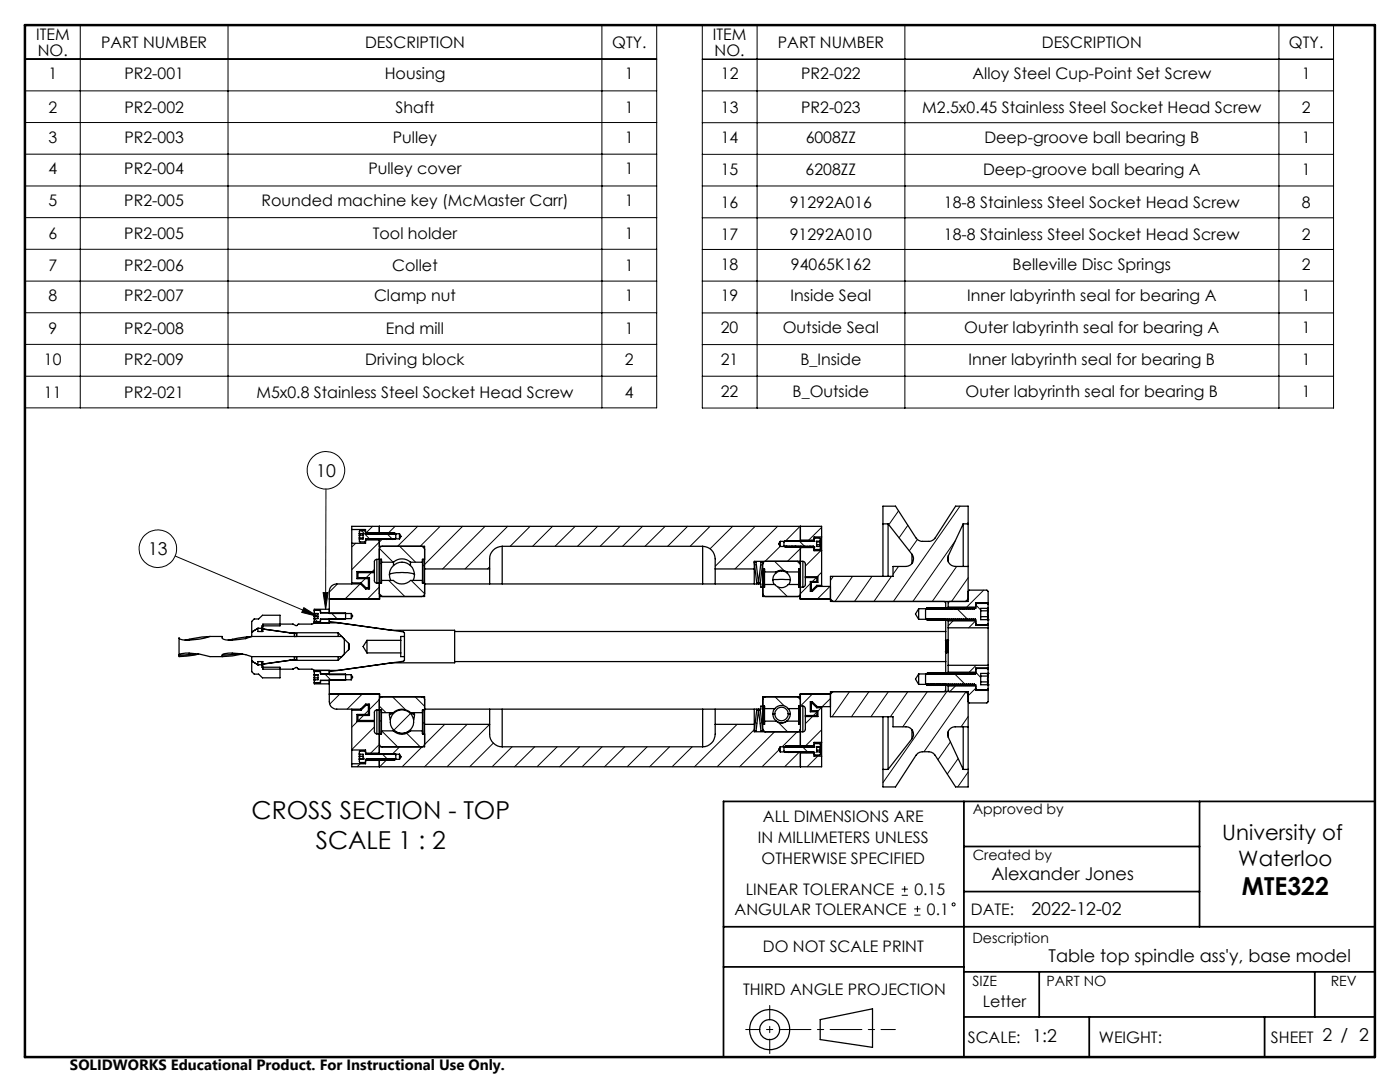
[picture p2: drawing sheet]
<svg xmlns="http://www.w3.org/2000/svg" width="279mm" height="216mm" viewBox="0 0 279 216" stroke-linecap="round" stroke-linejoin="round" font-family="sans-serif">
<g fill="none" stroke="#000" stroke-width=".2">
<path d="M5.1 5h126v76.4h-126zM5.1 11.8h126M5.1 18.1h126M16 5v76.4M45.5 5v76.4M120.1 5v76.4M140.2 5h125.9v76.4h-125.9zM140.2 18.1h125.9M140.2 11.8h125.9M151.1 5v76.4M180.6 5v76.4M255.2 5v76.4"/>
<path d="M5.1 24.4h126M5.1 30.8h126M5.1 37.1h126M140.2 30.8h125.9M140.2 37.1h125.9M140.2 24.5h125.9M5.1 43.4h126M5.1 49.7h126M5.1 56.1h126M140.2 56.1h125.9M140.2 43.5h125.9M140.2 49.8h125.9"/>
<path d="M5.1 62.4h126M5.1 68.7h126M5.1 75.1h126M140.2 75.1h125.9M140.2 62.4h125.9M140.2 68.8h125.9M65.1 97.6l-.1 24M35 110.9l28.5 12.1M64.5 118.3h1l-.5 3.3zM67.3 116.5l-1.6 1.6M71 108.4l-.8 .7M71.9 116.5l-3 3"/>
<path d="M72.1 105.9l1.7 1.6M72.9 115.5l-.9 .8M73.9 107.6h.1M74.1 114.3l-1 1M74.4 105l-1.3 1.3M74.7 113.6l-.4 .5M75.7 118.5l.6 .5M75.7 117.1l-2.4 2.4M75.7 109.5l2.8 2.7M76.1 112.2l-.3 .3M76.3 107.5l-6.1 6.2M77.2 106.4v.1"/>
<path d="M77.3 106.5l.9 1M77.6 115.8l3.2 3.2M78.4 107.6h.1M78.8 105l-1.4 1.5M79.8 109l3.1 3.2M82.1 115.8l2.6 2.7M83.4 105l-4.1 4M84.2 109l.5 .5M84.6 112.7l-.3 .3M87.8 105l-3.9 4M92.3 105l-7.6 7.6M96.8 105l-8.5 8.5"/>
<path d="M97.7 113.1l-.4 .4M101.3 105l-8.5 8.5M105.8 105l-4 4M110.3 105l-4 4M114.8 105l-4 4M119.3 105l-4 4M123.8 105l-4 4M128.2 105l-4 4M132.8 105l-4.1 4M137.2 105l-4 4M141.7 105l-4 4M146.2 105l-4.5 4.5"/>
<path d="M150.6 112.5l.4 .4M150.7 105l-8 8M152.2 112.5l-.4 .4M152.2 118.6l.4 .4M152.6 116.6l-.3 .3M154.6 112l1.8 1.8M155.2 117.1l1.9 1.9M155.2 105l-8.5 8.5M155.7 109l-3 3M159.1 112l.6 .6M159.2 116.6l.2 .2M159.6 108l.9 1"/>
<path d="M159.6 114.1l-.2 .2M159.7 105l-3 3M159.9 109.3l-2.7 2.7M160.6 109l.1 .1M161.7 116.5l-2 2M162 116.2h-.1M162.9 115.3l-.8 .7M163.4 107.4l.3 .3M163.8 109.9l-3.1 3.1M164 114.2l-.9 .9M164 105.2l-2.6 2.6M165.6 117l-2.5 2.5"/>
<path d="M166.3 115l-.6 .8M170.1 115l-3.4 5M174 115l-3.5 5M177.9 115l-3.5 5M179.3 102l-1.9 2.7M179.3 113l-1.1 1.6M181.2 104.8l-1.8 2.5M183.1 107.6l-1.6 2.3M190.7 107.9l-8.5 12.1M190.9 113l-4.8 7M191.6 101l-13.3 19M193.2 104.2l-.2 .3"/>
<path d="M193.2 115.3l-3.3 4.7M196.3 117.8l-3.4 3.3M60.6 121.2l2.9 1.8-3.3-.8zM62.8 123.4l.6 .6M63.6 133.8l-.2 .1M64.8 134.5l1.3 1.2M66.1 122.3l1.2 1.2M67.8 138.5l-2 2M72.3 138.5l-3 3M75.7 139.6l-2 2M78.3 139l2.6 2.6M82.8 139l1.9 1.9"/>
<path d="M154.7 139l1.8 1.8M159.1 139l.6 .6M162.1 138.5l-2.4 2.4M165.7 139.4l-1.6 1.6M169.5 138l-3.4 5M173.4 138l-3.5 5M177.3 138l-3.5 5M181.2 138l-3.5 5M185.1 138l-4.9 7M188.9 138l-12.7 18.2M190.2 123.9l-1 1M190.4 134.3l2.3 2.3"/>
<path d="M190.7 136.9l-1.2 1.1M190.9 121.4l2.4 2.3M192.8 138.1l-8.4 11.9M194.7 123.9l-1.4 1.4M194.7 137.3l-1.5 1.5M194.7 120.7l1 1M194.7 134.2l1 1M194.8 132.8l-1.4 1.3M197.2 136.6v.1M71.3 144l-1.1 1.1M71.7 150.4l.2 .1M71.9 152.4l-.6 .6"/>
<path d="M72.5 151.1l.5 .5M72.5 142.8l-1 1M73 151.6h.1M73.5 141.8l-.8 .8M74.7 145.1l-4.5 4.5M75.7 140.9l1.3 1.3M75.7 148.6l-1.7 1.7M76.1 143.7l-.3 .3M76.2 145.8l3.1 3.2M76.2 150.4l1.2 1.1M77.3 151.5l-1.5 1.5M79.8 149l-1.5 1.5"/>
<path d="M81.2 146.3l2.7 2.7M81.9 142.4l-3.3 3.3M84.2 149l-3.9 4M84.6 144.1l-.3 .4M88.8 144.5l-4.1 4.1M93.2 144.5l-8.5 8.5M97.7 144.5l-8.5 8.5M98.5 148.3l-4.8 4.7M102.2 149l-4 4M106.7 149l-4 4M111.2 149l-4 4M115.7 149l-4 4"/>
<path d="M120.2 149l-4 4M124.7 149l-4.1 4M129.2 149l-4 4M133.6 149l-4 4M138.1 149l-4 4M147.1 144.5l-8.5 8.5M150.5 145.6l-7.4 7.4M150.7 144.1l.4 .3M152 144.1l-.3 .3M152.2 145.6l.5 .4M152.6 143.5l-.3 .3M154.6 146l-7 7"/>
<path d="M155.3 144.1l1.9 1.9M155.5 149.6l-3.4 3.4M156.5 149.8l.2 .2M159.1 146l-3 3M159.6 150l-3 3M159.6 141l-.2 .3M160.1 148.9l1.1 1.1M162.1 143l-1.4 1.4M163 142.1l-.7 .7M163.2 150.9l-2.1 2.1M163.9 141.2l-.7 .7M164 145.6l-3.2 3.2"/>
<path d="M189.7 148l-2.5 3.6M191.2 151.4l-2.1 3M193.2 143l-1.4 2M193.2 154.1l-2.1 2.9M180 178.6h1.2M180 177.4h1.2M180.6 176.8v1.2M182.5 182.6h1.2M182.5 181.4h1.2M183.1 180.8v1.2"/>
<circle cx="65" cy="93.9" r="3.7"/>
<circle cx="31.5" cy="109.5" r="3.7"/>
<circle cx="190.3" cy="180.5" r=".29"/>
</g>
<g fill="none" stroke="#000" stroke-width=".25">
<path d="M70.2 116.3v.2M70.2 105.7v2.7M70.2 105.7h2.8v.8l.1-.1M70.2 105.7v-.7h93.8v2.1M70.2 116.3h1.8M70.2 108.4v7.9M71.4 115.3v.2M71.4 115.3h2.3v2.2h-.7l-1-1h-4.8a1.45 1.45 0 0 0-1.5 1.5v4.4h4.4M71.7 107.4l.1 .2M71.7 107.4v.2M71.7 106.4h.1M71.7 106.4v.4"/>
<path d="M71.7 106.8v.6M71.7 107.4h.8M71.7 107.6l.1 .5 1.2-.1M71.7 106.4l.8 .1v1.1h-.7M71.7 106.8h.8M71.8 107.6h-.1M72 116.3v.3M72 116.3l1.1 1M73 106.3h2.7M73 107.7h2.7M73 106l-1.2-.1-.1 .5M73 107.6v.8h-2.8"/>
<path d="M73.1 117.3v.2M73.1 117.3h.4M73.1 107.5l-.1 .1M73.1 107.5l.1 .1M73.1 106.4l.1 .1 .1-.1M73.1 106.4h.1M73.3 107.5l-.1 .1M73.3 107.5l.1 .1M73.3 106.4l.1 .1M73.3 106.4h.1M73.4 107.6h.1M73.4 106.5h.1"/>
<path d="M73.5 117.3v.2M73.6 107.5l-.2 .1M73.6 107.5l.1 .1M73.6 106.4l-.2 .1M73.6 106.4l.1 .1 .1-.1M73.6 106.4h.1M73.8 107.5l-.1 .1M73.8 107.5l.1 .1M73.8 106.4l.1 .1M73.8 106.4h.1M73.9 106.5h.1M73.9 107.6h.1"/>
<path d="M74 107.5l-.1 .1M74 107.5l.1 .1M74 107.5h.1M74 106.4l-.1 .1M74 106.4h.1M74 106.4l.1 .1M74.1 106.5h.1M74.1 107.6h.1M74.2 107.5v.1M74.2 106.4v.1M74.2 106.4h.1M74.2 107.5h.1"/>
<path d="M74.3 107.5l.1 .1M74.3 106.4v.1l.1-.1M74.4 107.5v.1M74.4 107.5l.2 .1M74.4 106.4l.1 .1 .2-.1M74.4 106.4h.1M74.7 107.5l-.1 .1M74.7 107.5l.1 .1M74.7 107.5h.1M74.7 106.4h.1M74.7 106.4l.1 .1 .1-.1M74.7 106.4h-.1"/>
<path d="M74.7 114.1v.2M74.7 114.3v1.7l.2 .3 .3 .1M74.7 114.1h-3.5v1.4h2.3v1.8M74.7 114.3h-3.3v1M74.9 107.5l-.1 .1M74.9 107.5l.1 .1M74.9 106.4l.1 .1 .1-.1M74.9 106.4h.1M75.1 107.5l-.1 .1M75.1 107.5l.1 .1M75.1 106.4l.1 .1M75.1 106.4h.1"/>
<path d="M75.2 111.6l-.3 .1-.2 .3v2.1M75.2 111.6v4.8M75.2 111.6h.9v4.8h-.9M75.2 107.6h.1M75.2 106.5h.1M75.4 107.5l-.2 .1M75.4 107.5l.1 .1M75.4 106.4l-.2 .1M75.4 106.4l.1 .1 .1-.1M75.4 106.4h.1M75.6 107.5l-.1 .1M75.6 106.4h.1"/>
<path d="M75.6 107.5h.1M75.6 107.5l.1 .1M75.6 106.4l.1 .1M75.7 107.6h.1M75.7 111.6v4.8M75.7 118.5l.3 .4 .3 .1M75.7 106.5h.1M75.7 105v1.5M75.7 116.4v3.1M75.7 109h9v4.5M75.8 107.5l.1 .1M75.8 107.5h.1"/>
<path d="M75.8 107.5l-.1 .1M75.8 106.4l-.1 .1M75.8 106.4h.1M75.8 106.4l.1 .1 .1-.1M75.8 111.6v4.8M75.9 107.6h.1M76 107.5v.1M76 106.4h.1M76 107.5h.1M76.1 107.5v.1l.1-.1M76.1 106.4v.1M76.1 115.8h2.4a2.47 2.47 0 0 0 3.5 0h2.3"/>
<path d="M76.1 112.2h2.4M76.2 107.5l.1 .1 .2-.1M76.2 106.4v.1M76.2 106.4l.1 .1M76.2 106.4h.1M76.2 107.5h.1M76.3 109l-.3 .1-.3 .5M76.5 107.5l.1 .1 .1-.1M76.5 107.5h.1M76.5 106.4l-.1 .1M76.5 106.4h.1M76.5 106.4l.1 .1"/>
<path d="M76.5 107.5h-.1M76.7 107.5l.1 .1 .1-.1M76.7 106.4l-.1 .1M76.7 106.4l.1 .1M76.7 106.4h.1M76.7 107.5h.1M76.9 107.5l.1 .1M76.9 106.4l-.1 .1M76.9 106.4l.1 .1M76.9 106.4h.1M76.9 107.5h.1M77 107.6h.1"/>
<path d="M77 106.5h.1M77.2 107.5l.1 .1 .1-.1M77.2 107.5l-.2 .1M77.2 106.4l-.2 .1M77.2 106.4l.1 .1M77.2 106.4h.1M77.2 107.5h-.1M77.4 106.4l-.1 .1M77.4 106.4h.1M77.4 107.5h.1M77.4 107.5l.1 .1M77.4 106.4l.1 .1 .1-.1"/>
<path d="M77.5 107.6h.1M77.6 106.4h.1M77.6 107.5l.1 .1M77.6 107.5h.1M77.6 107.5l-.1 .1M77.6 106.4l.1 .1 .1-.1M77.7 114.7l.3 1.1M77.7 114.7a2.5 2.5 0 0 1 2.5-2.5 2.5 2.5 0 0 1 2.5 2.5M77.7 114.7a4.9 4.9 0 0 1 3.1-.4l1.4 .1 .5 .3M77.7 107.6h.1M77.8 107.5l.1 .1 .1-.1M77.8 107.5v.1"/>
<path d="M77.8 106.4l.1 .1M77.8 106.4h.1M77.8 107.5h.1M78 107.5l.2 .1M78 106.4v.1M78 106.4l.2 .1M78 106.4h.1M78 107.5h.1M78.2 107.6h.1M78.2 106.5h.1M78.3 107.5l.1 .1 .1-.1M78.3 107.5l-.1 .1"/>
<path d="M78.3 106.4l-.1 .1M78.3 106.4l.1 .1M78.3 106.4h.1M78.3 107.5h-.1M78.5 107.5l.1 .1 .1-.1M78.5 106.4l-.1 .1M78.5 106.4l.1 .1M78.5 106.4h.1M78.5 107.5h.1M78.5 112.2v.7M78.5 112.2a2.47 2.47 0 0 1 3.4 0M78.7 106.4l.1 .1"/>
<path d="M78.7 106.4l-.1 .1M78.7 106.4h.1M78.7 107.5h.1M78.8 106.5h.1M78.9 106.5l.1 .9-.2 .2-.1-.1M79.7 106.5v1M79.7 107.5h-4v4.1M79.7 106.5h-4M79.7 106.5l.3 .5-.3 .5M81.9 112.2v.7M81.9 112.2h2.4M82.7 114.7l-.3 1.1"/>
<path d="M84.2 109l.4 .2 .1 .4M84.6 111.6v4.8M84.7 118.5l-.1 .4-.4 .1M84.7 113.5v2.9M84.7 116.4v2.6h-8.9v.5h-10.1M84.7 111.6h-.4v4.8h.4M84.7 113.5h13M97.7 113.5v3M100.2 109a2.53 2.53 0 0 0-2.5 2.5v2M100.2 109v7.5M100.2 109h40M140.2 109a2.53 2.53 0 0 1 2.5 2.5v2"/>
<path d="M140.2 109v7.5M142.7 113.5v3M142.7 113.5h7.8M150.5 113.5v3M151 116.4v.1M151.4 116.3v.2M151.4 116.3l.3 .1M151.4 116.3l-.5-4.2-.4 .1 .5 4.2M151.4 116.3l-.4 .1M151.7 116.4v.1M152.2 112.2v.3M152.2 113.5v5.5h7.5v.5h6l.5 .5"/>
<path d="M152.2 118.5l.2 .4 .3 .1M152.2 113.5h.4v3.7h-.8v-.7h-67.1M152.2 112.2l-.3-.1-.5 4.2M152.2 112.2l-.5 4.2M152.2 112.5v1M152.3 113.5v3.7M152.6 116.6h2a1.73 1.73 0 0 0 2.7 0h2.1M152.6 114.1h2.3M152.7 112l-.3 .1-.2 .4M154.2 115.7l.3 .9M154.2 115.7a1.75 1.75 0 0 1 1.8-1.8 1.75 1.75 0 0 1 1.7 1.8M154.2 115.7h3.5"/>
<path d="M154.9 114.1v.2M154.9 114.1a1.82 1.82 0 0 1 2.2 0M155.7 109h4v3.5M155.7 108v1M155.7 108l-.3 .5 .3 .5M156.7 109l.1 .1M156.7 109h.1M156.7 107.9l-.2 .3v.7l.1 .2 .1-.1M156.7 107.9h.1M156.7 107.9l.1 .1M156.8 109.1h.1M156.9 108h.1"/>
<path d="M157 107.9l-.1 .1M157 109l-.1 .1M157 107.9h.1M157 109h.1M157 107.9l.1 .1M157 109l.1 .1 .1-.1 .1 .1M157.1 114.1v.2M157.1 114.1h2.3M157.1 108h.1M157.2 107.9l-.1 .1M157.2 107.9l.1 .1M157.2 107.9h.1"/>
<path d="M157.3 108h.1M157.3 109.1h.1M157.4 107.9l-.1 .1M157.4 107.9l.1 .1M157.4 107.9h.1M157.6 108h.1M157.6 107.9v.1M157.6 107.9l.1 .1M157.6 107.9h.1M157.7 115.7l-.3 .9M157.9 107.9l-.1 .1M157.9 107.9h.1"/>
<path d="M157.9 107.9l.1 .1M157.9 109l.1 .1 .1-.1 .1 .1M157.9 109h.1M157.9 109l-.1 .1-.1-.1-.4 .1M157.9 107.9h-.1M158.1 107.9l-.1 .1M158.1 107.9l.1 .1M158.1 107.9h.1M158.2 109.1h.1M158.2 108h.1M158.3 107.9l-.1 .1M158.3 109l-.1 .1"/>
<path d="M158.3 107.9h.1M158.3 109h.1M158.3 107.9l.1 .1 .1-.1M158.3 109l.1 .1M158.4 109.1h.1M158.5 107.9h.1M158.5 107.9l.1 .1M158.5 109l.1 .1M158.5 109h.1M158.5 109l-.1 .1M158.6 109.1h.1M158.7 108h.1"/>
<path d="M158.7 109.1l.1-.1 .3 .1M158.8 107.9l-.1 .1M158.8 107.9l.1 .1M158.8 107.9h.1M158.9 108h.1M159 107.9l-.1 .1M159 107.9l.1 .1M159 107.9h.1M159.1 108h.1M159.1 109.1h.1M159.2 107.9l-.1 .1M159.2 107.9l.1 .1"/>
<path d="M159.2 112l.4 .1 .1 .4M159.2 107.9h.1M159.3 108h.1M159.4 107.9l-.1 .1M159.4 107.9l.1 .1M159.4 107.9h.1M159.6 113.5v3.7M159.7 107.9l-.1 .1M159.7 107.9h.1M159.7 107.9l.1 .1M159.7 109l.1 .1M159.7 109h.1"/>
<path d="M159.7 109l-.1 .1-.4-.1-.1 .1M159.7 107.9h-.1M159.7 113.5v6M159.7 118.5l-.1 .4-.4 .1M159.7 105v3M159.7 112.5v1M159.7 109.3h2.8M159.7 107.8h2.8M159.7 113.5h-.3v3.7h.8M159.8 109.1l.1-.1 .1 .1M159.8 109.1h.1M159.9 107.9l-.1 .1"/>
<path d="M159.9 107.9l-.1 .1h-4.1M159.9 107.9l.1 .1M159.9 107.9h.1M160 108h.1M160 109.1h.1M160.1 107.9l-.1 .1M160.1 109l-.1 .1M160.1 107.9h.1M160.1 109h.1M160.1 107.9l.1 .1M160.1 109l.1 .1M160.2 112l.4 .1 .1 .3v2.7"/>
<path d="M160.2 112v5.2M160.2 112h-9.7v1.5M160.3 109.1h-.1M160.3 107.9l-.1 .1M160.3 107.9h.1M160.3 107.9l.1 .1M160.3 109l.1 .1M160.3 109h.1M160.3 109l-.1 .1M160.4 108h.1M160.4 109.1h.1M160.5 109.1v-.1l.2 .1"/>
<path d="M160.5 109.1h.1M160.5 107.9v.1M160.5 107.9l.2 .1M160.5 107.9h.1M160.7 109.1l.1-.1 .1 .1M160.7 109.1h.1M160.7 115.1v.2M160.7 115.3v1.4l-.2 .4-.3 .1M160.7 115.1h2.5v1.1h-1.3v1.6M160.7 115.3h2.3v.7M160.8 107.9l-.1 .1M160.8 107.9l.1 .1"/>
<path d="M160.8 107.9h.1M160.9 108h.1M160.9 109.1l.1-.1 .1 .1M160.9 109.1h.1M161 107.9l-.1 .1M161 107.9l.1 .1M161 107.9h.1M161.1 109.1l.1-.1 .2 .1M161.1 109.1h.1M161.2 107.9l-.1 .1M161.2 107.9l.2 .1M161.2 107.9h.1"/>
<path d="M161.4 109.1h.1M161.4 107.9v.1M161.5 107.9l-.1 .1M161.5 107.9h.1M161.5 107.9l.1 .1M161.5 109l.1 .1M161.5 109h.1M161.5 109l-.1 .1M161.5 107.9h-.1M161.6 109.1h.1M161.7 107.9l-.1 .1M161.7 109l-.1 .1"/>
<path d="M161.7 107.9h.1M161.7 109h.1M161.7 107.9l.1 .1M161.7 109l.1 .1M161.8 108h.1M161.8 109.1h.1M161.9 107.9l-.1 .1M161.9 109l-.1 .1M161.9 107.9h.1M161.9 109h.1M161.9 117.8v.2M161.9 107.9l.1 .1"/>
<path d="M161.9 109l.1 .1M161.9 117.8h.1M162 117.8v.2M162 108h.1M162 109.1h.1M162.1 109.1h-.1M162.1 107.9l-.1 .1M162.1 107.9h.1M162.1 107.9l.2 .1M162.1 109l.2 .1M162.1 109h.1M162.1 109l-.1 .1"/>
<path d="M162.3 109.1v-.1l.2 .1M162.3 109.1h.1M162.3 107.9v.1M162.3 107.9l.2 .1M162.3 107.9h.1M162.5 108h.1M162.5 109.1h.1M162.5 109.1v.8h1.5M162.5 107.5l1.1-.1 .1 .5M163 108.1h.7M163 108.7h.7M163 116.8v.3"/>
<path d="M163 116v.2M163 116.8l-1 1M163 116.8h1M163 116h-1.3v2h.4l1-1h2.6M163.7 108v.1M163.7 108h-.7v1l.7 .1M163.7 107.9v.2M163.7 109.1h.1M163.7 108.7v.4M163.7 108.1v.6M163.7 109.1l-.1 .5-1.1-.1M163.7 107.9v.1"/>
<path d="M164 116.8v.2M164 107.1v2.8M164 107.1h-1.5v.9M164 109.9v6.9M176.2 104.5v-3.5h2.5l4.1 6.4a1.57 1.57 0 0 0 1.3 .6h1.2a1.57 1.57 0 0 0 1.3-.6l4.1-6.4h2.5v3.5M176.2 104.5v10.5M176.2 104.5h1M177.2 104.5v10.5M177.2 104.5l4.8 6.1M182 110.6a1.5 1.5 0 0 1 .2 1.6 1.5 1.5 0 0 1-1.4 .8h-2.6v2h-12.5v5h27.5v-7M182 110.6v1.8M189.3 110.9a1.53 1.53 0 0 0 1.3 2.1h2.6"/>
<path d="M189.3 110.9v1.2M192.2 104.5v8.5M192.2 104.5l-2.9 6.4M192.2 104.5h1M193.2 104.5v8.5M193.2 118l.3-.2h3.5l.2 .2v2.3M193.2 119.5l-.5 .5M35.7 130.7l.1-.1a7.3 7.3 0 0 1 4.1-.1l2 .5h2.4M39 130.4l-3.3 .3M39.7 130.5l-.8 .2-3.2 .3v-.3M41.9 127l-1.6 .1-3.4 .6M41.9 127h2.4v.4l.5 .2a6.7 6.7 0 0 0 2.9 0l1.3-.2"/>
<path d="M41.9 127a10.4 10.4 0 0 1-6 .5l-.2-.2v3.4M44.3 130.7l.1-.1a2.44 2.44 0 0 1 2-.3l2.6 .3 1.2 .4M44.3 130.7v.3M46.4 127.6l-.9 .1M47.6 130.4l-3.3 .3M48.4 130.5l-2 .4-2.1 .1M49.4 127.1l-3 .5M49.4 127.1l-.4 .3M50.2 127l-.8 .1M50.2 126.1h.1M50.2 131.9h.1M50.2 131.9l1.3 .7"/>
<path d="M50.2 131v3l.5 .5h.9l.8 .8h3.5v-2.2h-3.6v-.5M50.2 127h18l.5 .5v3l-.5 .5h-18M50.2 127l-1.2 .4M51.5 125.4h.1M51.5 132.6h.1M51.5 125.4l-1.3 .7M51.5 125.4v.6h1v-1.5h6l.7 .3 .3-.3h2.7l.5-.2h4.8l13 1.8 .2 .2v.7M51.5 132.6v-.6h1v1.5h6l.7-.3 .4 .3h2.7l.4 .3h4.8M51.5 132.6h.7M51.5 125.4h.7M52.2 125.4v.6M52.2 132v.6"/>
<path d="M52.2 125.4h.1M52.3 125.4v.6M52.3 132v.6M52.3 125.4v-.5h3.6v-2.1h-3.5l-.8 .7h-.9l-.5 .5v3M52.3 132.6h-.1M52.5 125.5l6.2 .9M52.5 132.5h.1M52.5 125.5h.1M52.5 125.5l5.3 .8M57.8 131.8h.1M57.8 126.3h.1M57.8 131.8l-5.3 .7"/>
<path d="M57.8 131.8h9.7M57.8 126.3h9.7M58.7 131h.1M58.7 131.6l-6.2 .9M58.7 126.4v.6M58.7 131v.6M58.7 126.4l.5 .1v.5M59.2 131v.6h-.5M62.7 122.3v.2M62.7 123.5h.1M62.7 123v.5M62.7 122.5v.5"/>
<path d="M62.7 134.5v.2M62.7 135.7h.1M62.7 135.3v.4M62.7 134.7v.6M62.7 133.9v.2M62.7 136.1v.2M62.7 121.8v.1M62.7 123.9v.2M62.7 122.3l.1 .1M62.7 121.9v.4M62.7 123.5v.4M62.7 124.1v.2"/>
<path d="M62.7 133.8v.1M62.7 134.1v.4M62.7 135.7v.4M62.7 136.3v.2h3M62.7 121.8h1.3v.5h5l-.1 1.2h-4.9v.6h-1.3M62.7 133.9h1.3v.6h5l-.1 1.2h-4.9v.6h-1.3M62.7 123.9l.1 .1 1.2-.1M62.7 122.5h.8M62.7 123h.8M62.7 134.5l.1 .1M62.7 136.1l.1 .1M62.7 134.7h.8"/>
<path d="M62.7 135.3h.8M62.8 122.4l-.1 .1M62.8 134.6l-.1 .1M62.8 122.4h.7v1l-.8 .1M62.8 134.6h.7v1l-.8 .1M62.8 121.8l-.1 .1M62.8 134l-.1 .1M63.9 121.8l.1 .1M63.9 134l.1 .1M64 136.1l-.1 .1M64 135.8h1.7M64 123.6h1.7"/>
<path d="M64 122.2h1.7M65.7 138.5h10.1v.5h8.9v2.7M65.7 133.8v.8h4.4M65.7 121.6h-3v.2M65.7 124l12.5 1.8h12.5v.2M67.5 131v.8M67.5 126.3v.7M67.5 126.3l2.1 2.1M69.6 128.4l.1 .2v.9l-.1 .1M69.6 128.4v1.2M69.6 129.6l-2.1 2.2M70.1 135.6h-4.4v4.4a1.45 1.45 0 0 0 1.5 1.5h4.8l1-1h.7v2.3h-2.3"/>
<path d="M70.1 134.6v1M70.1 122.4v1M70.1 123.4h-4.4v.9M70.1 134.6l.3 .5-.3 .5M70.1 122.4l.3 .5-.3 .5M73.2 127.8v2.5M73.2 130.3h6.8M73.2 127.8h6.8M73.2 127.8l-.7 1.2 .7 1.3M75.7 138.5v3.2M76.3 139a.54 .54 0 0 0-.6 .6M80 127.8v2.5"/>
<path d="M80 130.3v.7h.7M80.7 131v.8l-.2 .1-14.8 2.1M80.7 127v4M80.7 127h-.7v.8M84.2 139a.54 .54 0 0 1 .5 .6M90.7 126v6M90.7 132h98M90.7 126h98M90.7 132v.3h-12.5M152.7 139l-.3 .2-.2 .3M159.2 139l.3 .1 .2 .4M159.7 138.5v6"/>
<path d="M166.2 138l-.5 .5h-6v.5h-7.5v5.5M183.3 134.5v2.1M183.3 121.5v2.1M183.3 123.6h5.4v2.4M183.3 136.6h5.4v1.2l-.2 .2M183.3 134.5l-.6 1 .6 1.1M183.3 121.5l-.6 1 .6 1.1M184.8 136.5l.2 .3 .2-.3 .2 .3M184.8 136.5h.1M184.8 121.5h.1M184.8 121.5l-.1 1.9 .2 .2M184.9 121.5h-.1"/>
<path d="M184.9 123.6h.1M185 121.3l-.2 .2M185 121.3l.2 .2M185 121.3l-.1 .1M185 134.5l-.1-.1-.2 .3 .1 1.8M185.1 134.5h-.1M185.2 134.3l-.2 .2M185.2 134.3l.2 .2M185.2 134.3h.1M185.3 121.5h-.1M185.4 123.5l-.2 .3-.2-.3-.1 .1M185.4 121.2l-.2 .3"/>
<path d="M185.4 136.8h.1M185.4 134.5h.1M185.4 123.5h.1M185.4 121.2h.1M185.4 121.2v.1M185.4 121.2l.2 .3M185.4 123.5l.2 .3 .2-.3 .2 .3M185.5 134.5h-.1M185.6 134.3l-.2 .2M185.6 134.3l.2 .2M185.6 134.3h.1M185.7 121.5h-.1"/>
<path d="M185.8 121.2l-.2 .3M185.8 121.2l.2 .3M185.8 121.2v.1M185.9 134.5h-.1M186 134.3l-.2 .2M186 136.5l-.2 .3-.2-.3-.2 .3M186 134.3h.1M186 136.5h.1M186 121.5h.1M186 123.8h.1M186 134.3l.2 .2M186 136.5l.2 .3 .2-.3 .2 .3"/>
<path d="M186.1 121.5h-.1M186.2 121.2l-.2 .3M186.2 121.2l.2 .3M186.2 121.2v.1M186.3 134.5h-.1M186.4 134.3l-.2 .2M186.4 134.3l.2 .2M186.4 134.3h.1M186.5 121.5h-.1M186.6 121.2l-.2 .3M186.6 123.5l-.2 .3-.2-.3-.2 .3M186.6 136.8h.1"/>
<path d="M186.6 134.5h.1M186.6 123.5h.1M186.6 121.2h.1M186.6 121.2v.1M186.6 121.2l.2 .3M186.6 123.5l.2 .3 .2-.3 .2 .3M186.7 134.5h-.1M186.8 134.3l-.2 .2M186.8 134.3l.2 .2M186.8 134.3h.1M186.9 121.5h-.1M187 121.2l-.2 .3"/>
<path d="M187 121.2l.2 .3M187 121.2v.1M187.1 134.5h-.1M187.2 134.3l-.2 .2M187.2 136.5l-.2 .3-.2-.3-.2 .3M187.2 134.3h.1M187.2 136.5h.1M187.2 121.5h.1M187.2 123.8h.1M187.2 134.3l.2 .2M187.2 136.5l.2 .3 .2-.3 .2 .3M187.3 121.5h-.1"/>
<path d="M187.4 121.2l-.2 .3M187.4 121.2l.2 .3M187.4 121.2v.1M187.5 134.5h-.1M187.6 134.3l-.2 .2M187.6 134.3l.2 .2M187.6 134.3h.1M187.7 121.5h-.1M187.8 121.2l-.2 .3M187.8 123.5l-.2 .3-.2-.3-.2 .3M187.8 136.8h.1M187.8 134.5h.1"/>
<path d="M187.8 123.5h.1M187.8 121.2h.1M187.8 121.2v.1M187.8 121.2l.2 .3M187.8 123.5l.2 .3 .2-.3 .2 .3M187.9 134.5h-.1M188 134.3l-.2 .2M188 134.3l.2 .2M188 134.3h.1M188.1 121.5h-.1M188.2 121.2l-.2 .3M188.2 121.2l.2 .3"/>
<path d="M188.2 121.2v.1M188.3 134.5h-.1M188.4 134.3l-.2 .2M188.4 136.5l-.2 .3-.2-.3-.2 .3M188.4 134.3h.1M188.4 136.5h.1M188.4 121.5h.1M188.4 123.8h.1M188.4 134.3l.2 .2M188.4 136.5l.2 .3 .2-.3 .2 .3M188.4 123.8l.2-.3 .2 .3M188.5 121.5h-.1"/>
<path d="M188.5 120l.2 .3v1.2h-5.4M188.6 121.2l-.2 .3M188.6 121.2l.2 .3M188.6 121.2v.1M188.7 127.8h.1M188.7 134.5h-.1M188.7 130l.2 .2M188.7 130v.1M188.7 127.8l.2 .2M188.7 130h.1M188.7 126v6M188.7 128l.2 2.3"/>
<path d="M188.7 127.8l.2 2.4M188.7 132v2.5h-5.4M188.8 134.3l-.2 .2M188.8 134.3l.2 .2M188.8 134.3h.1M188.8 134.3l-.1 .1M188.8 123.7v.1M188.9 128.1l.2 1.9M188.9 128h.1M188.9 128.1l.2 1.7 .2 .4M189 121.2l-.2 .3M189 123.5l-.2 .3"/>
<path d="M189 136.8h.1M189 134.5h.1M189 123.5h.1M189 121.2h.1M189 121.2l.2 .3M189 123.5l.2 .3M189.1 136.7l-.1 .1M189.1 130l-.2 .2M189.1 127.8l-.2 .2M189.1 127.8l.1 1.9M189.1 127.8h.1M189.1 130h.1"/>
<path d="M189.1 127.8l.1 .1M189.2 134.3l-.2 .2M189.2 134.3h.1M189.2 134.3l.2 .2M189.2 136.5l.2 .3M189.2 136.5l-.2 .3M189.2 123.8l.2-.3 .2 .3M189.2 125.3v7.5M189.2 134.1v.2M189.2 136.5v.4M189.2 121.1v.4M189.2 123.8v.1"/>
<path d="M189.2 136.9v.9l.3 .2M189.2 125.3h8M189.2 132.8h8M189.2 136.9h5.5M189.2 123.9v1.4M189.2 132.8v1.3M189.2 134.1h5.5M189.2 121.1h5.5M189.2 123.9h5.5M189.3 123.7l-.1 .1M189.4 121.2l-.2 .3M189.4 121.2l.2 .3"/>
<path d="M189.4 136.8l.2-.3 .2 .3M189.4 136.7v.1M189.5 120l-.3 .3v.8M189.6 134.3l-.2 .2M189.6 134.3l.2 .2M189.6 134.3h.1M189.6 123.8l.2-.3 .2 .3M189.7 123.7l-.1 .1M189.8 121.2l-.2 .3M189.8 121.2l.2 .3M189.8 136.8l.2-.3 .2 .3M189.9 136.7l-.1 .1"/>
<path d="M190 134.3l-.2 .2M190 134.3l.2 .2M190 134.3h.1M190 123.8l.2-.3 .2 .3M190 123.7v.1M190.2 121.2l-.2 .3M190.2 121.2l.2 .3M190.2 136.8l.2-.3 .2 .3M190.3 136.7l-.1 .1M190.4 134.3l-.2 .2M190.4 134.3l.2 .2M190.4 134.3h.1"/>
<path d="M190.4 123.8l.2-.3 .2 .3M190.5 123.7l-.1 .1M190.6 121.2l-.2 .3M190.6 121.2l.2 .3M190.6 136.8l.2-.3 .2 .3M190.6 136.7v.1M190.8 134.3l-.2 .2M190.8 134.3l.2 .2M190.8 134.3h.1M190.8 123.8l.2-.3 .2 .3M190.9 123.7l-.1 .1M191 121.2l-.2 .3"/>
<path d="M191 121.2l.2 .3M191 136.8l.2-.3 .2 .3M191.1 136.7l-.1 .1M191.2 134.3l-.2 .2M191.2 134.3l.2 .2M191.2 134.3h.1M191.2 123.8l.2-.3 .2 .3M191.2 123.7v.1M191.4 121.2l-.2 .3M191.4 121.2l.2 .3M191.4 136.8l.2-.3 .2 .3M191.5 136.7l-.1 .1"/>
<path d="M191.6 134.3l-.2 .2M191.6 134.3l.2 .2M191.6 134.3h.1M191.6 123.8l.2-.3 .3 .3M191.7 123.7l-.1 .1M191.8 121.2l-.2 .3M191.8 121.2l.3 .3M191.8 136.8l.2-.3 .2 .3M191.8 136.7v.1M192 134.3l-.2 .2M192 134.3l.2 .2M192 134.3h.1"/>
<path d="M192.1 123.8l.1-.3 .2 .3M192.1 123.7v.1M192.2 121.2l-.2 .3M192.2 121.2l-.1 .3M192.2 121.2l.2 .3M192.2 136.8l.2-.3 .3 .3M192.3 136.7l-.1 .1M192.4 134.3l-.2 .2M192.4 134.3l.3 .2M192.4 134.3h.1M192.4 123.8l.2-.3 .2 .3M192.4 123.7v.1"/>
<path d="M192.6 121.2l-.2 .3M192.6 121.2l.2 .3M192.7 136.8l.1-.3 .2 .3M192.7 136.7v.1M192.7 138l.5 .5M192.8 134.3l-.2 .2M192.8 134.3l-.1 .2M192.8 134.3l.2 .2M192.8 134.3h.1M192.8 123.8l.2-.3 .3 .3M192.9 123.7l-.1 .1M193 121.2l-.2 .3"/>
<path d="M193 121.2l.3 .3M193 136.8l.2-.3 .2 .3M193 136.7v.1M193.2 134.3l-.2 .2M193.2 134.3l.2 .2M193.2 134.3h.1M193.3 123.8l.1-.3 .2 .3M193.3 123.7v.1M193.4 121.2l-.2 .3M193.4 121.2l-.1 .3M193.4 121.2l.2 .3M193.4 136.8l.2-.3 .3 .3"/>
<path d="M193.5 136.7l-.1 .1M193.6 134.3l-.2 .2M193.6 134.3l.3 .2M193.6 134.3h.1M193.6 123.8l.2-.3 .2 .3M193.6 123.7v.1M193.8 121.2l-.2 .3M193.8 121.2l.2 .3M193.9 136.8l.1-.3 .2 .3M193.9 136.7v.1M194 134.3l-.2 .2M194 134.3l-.1 .2"/>
<path d="M194 134.3l.2 .2M194 134.3h.1M194 123.8l.2-.3 .3 .3M194.1 123.7l-.1 .1M194.2 121.2l-.2 .3M194.2 121.2l.3 .3M194.2 136.8l.2-.3 .2 .3M194.2 136.7v.1M194.4 134.3l.2 .2 .1-.1M194.4 134.3l-.2 .2M194.4 134.3h.1M194.5 123.8l.1-.3 .1 1.3h2.5"/>
<path d="M194.5 123.7v.1M194.6 121.2l-.2 .3M194.6 121.2l-.1 .3M194.6 136.8l.1-.2v1.2h2.5M194.7 136.7l-.1 .1M194.7 134.4h.1M194.7 133.6l.2-.2h2.1l.2 .2M194.7 137.4l.2 .3h2.1l.2-.3M194.7 120.6l.2-.2h2.1l.2 .2M194.7 124.4l.2 .2h2.1l.2-.2M195.7 123h1.5M195.7 134.9h1.5"/>
<path d="M195.7 136.1h1.5M195.7 121.9h1.5M197.2 134.4h.1M197.2 134.4l-.1 .3 .1 .2M197.2 134.4v.5M197.2 136.7h.1M197.2 136.1l-.1 .3 .1 .3M197.2 136.1v.6M197.2 134.9l-.1 .6 .1 .6M197.2 134.9v1.2M197.2 120.3h-2.5v1.1l-.1-.2M197.2 121.4l-.1 .3 .1 .2"/>
<path d="M197.2 121.4v.5M197.2 123.7h.1M197.2 123l-.1 .4 .1 .3M197.2 123v.7M197.2 121.9l-.1 .7 .1 .4M197.2 121.9v1.1M197.2 125.3v7.5M197.2 137.4v.4M197.2 133.3v.3M197.2 124.4v.4M197.2 120.3v.3M197.2 137.8v2.2l-.2 .3h-3.5l-.3-.3"/>
<path d="M197.2 133.3h-2.5v1.1M197.2 120.6v.8M197.2 121.4h-1.5v2.2h1.5v.8M197.2 124.8v.5M197.2 132.8v.5M197.2 133.6v.8M197.2 134.4h-1.5v2.2h1.5v.8M70.2 141.5v.2M70.2 149.6v2.8M70.2 149.6h2.8v.9l.1-.1M70.2 141.7h1.8M70.2 141.7v7.9"/>
<path d="M71.4 142.6v.2M71.4 142.8v1h3.3M71.7 150.5h.1M71.7 150.4v.1M71.7 151.4l.1 .1M71.7 151.4v.2M71.7 150.5v.4M71.7 150.9v.5M71.7 151.6l.1 .6h1l.2-.2M71.7 150.4l.1 .1M71.7 151.4h.8M71.7 150.9h.8"/>
<path d="M71.8 150.5h.7v1h-.7M71.8 151.5l-.1 .1M72 141.4v.3M73 151.7h2.7M73 150.3h2.7M73 150l-1.2-.1-.1 .5M73 151.6h.1M73 151.6v.8h-2.8M73.1 140.5v.2M73.1 140.7l-1.1 1M73.1 140.7h.4M73.1 151.5l-.1 .1"/>
<path d="M73.1 151.5l.1 .1M73.1 150.4l.1 .1 .1-.1M73.1 150.4h.1M73.2 151.6h.1M73.3 151.5l-.1 .1M73.3 151.5l.2 .1M73.3 151.5h.1M73.3 150.4h.1M73.3 150.4l.1 .1 .2-.1M73.5 151.6h.1M73.5 140.5v.2M73.5 140.7v1.9h-2.3v1.4h3.5"/>
<path d="M73.6 151.5l-.1 .1M73.6 151.5l.1 .1M73.6 150.4l.1 .1 .1-.1M73.6 150.4h.1M73.7 151.6h.1M73.8 151.5l-.1 .1M73.8 151.5l.1 .1M73.8 150.4l.1 .1M73.8 150.4h.1M73.9 151.6h.1M73.9 150.5h.1M74 151.5l-.1 .1"/>
<path d="M74 151.5l.1 .1M74 150.4l-.1 .1M74 150.4l.1 .1M74 150.4h.1M74.1 150.5h.1M74.2 151.6h.1M74.2 151.5v.1M74.2 150.4v.1M74.2 151.5h.1M74.2 150.4h.1M74.3 151.5l.1 .1M74.3 150.4v.1l.2-.1"/>
<path d="M74.4 151.6h.1M74.5 151.5l-.1 .1M74.5 151.5l.1 .1M74.5 151.5h.1M74.5 150.4h.1M74.5 150.4l.1 .1M74.5 150.4h-.1M74.6 151.6h.1M74.6 150.5h.1M74.7 151.5l-.1 .1M74.7 151.5l.1 .1M74.7 150.4l-.1 .1"/>
<path d="M74.7 150.4l.1 .1 .1-.1M74.7 150.4h.1M74.7 143.8v.2M74.7 144v2l.2 .3 .3 .1M74.8 151.6h.1M74.9 151.5l-.1 .1M74.9 151.5l.1 .1M74.9 150.4l.1 .1 .1-.1M74.9 150.4h.1M75 151.6h.1M75.1 151.5l-.1 .1M75.1 151.5l.2 .1"/>
<path d="M75.1 151.5h.1M75.1 150.4h.1M75.1 150.4l.1 .1 .2-.1M75.2 141.7h-.3l-.2 .4v1.7M75.2 141.7v4.7M75.2 141.7h.9v4.7h-.9M75.3 151.6h.1M75.4 151.5l-.1 .1M75.4 151.5l.1 .1M75.4 150.4l.1 .1 .1-.1M75.4 150.4h.1M75.5 151.6h.1"/>
<path d="M75.6 151.5l-.1 .1M75.6 151.5h.1M75.6 150.4h.1M75.6 151.5l.1 .1M75.6 150.4l.1 .1M75.7 150.5h.1M75.7 141.7v4.7M75.7 151.6h.1M75.7 148.4a.54 .54 0 0 0 .6 .6M75.7 146.4v4.1M75.7 150.5h4M75.8 151.5l.1 .1"/>
<path d="M75.8 151.5l-.1 .1M75.8 150.4l-.1 .1M75.8 150.4l.1 .1M75.8 151.5h.1M75.8 141.7v4.7M75.8 150.4h.1M75.9 150.5h.1M76 151.6h.1M76 151.5v.1M76 150.4v.1M76 151.5h.1M76 150.4h.1"/>
<path d="M76.1 151.5l.1 .1M76.1 150.4v.1l.2-.1M76.1 142.2h2.4a2.47 2.47 0 0 1 3.5 0h2.3M76.1 145.8h2.4M76.2 151.6h.1M76.3 151.5l.1 .1M76.3 151.5h.1M76.3 151.5l-.1 .1M76.3 150.4h.1M76.3 150.4l.1 .1 .1-.1 .1 .1 .3-.1M76.3 151.5h-.1M76.4 151.6h.1"/>
<path d="M76.5 151.5l.1 .1M76.5 151.5l-.1 .1M76.5 151.5h-.1M76.6 151.6h.1M76.7 151.5l.1 .1M76.7 151.5l-.1 .1M76.7 151.5h.1M76.8 151.6h.1M76.9 151.5l.2 .1M76.9 151.5h.1M76.9 151.5l-.1 .1M76.9 150.4h.1"/>
<path d="M76.9 150.4l.1 .1 .2-.1 .1 .1 .1-.1M77.1 151.6h.1M77.2 151.5l.1 .1M77.2 151.5l-.1 .1M77.2 151.5h.1M77.3 151.6h.1M77.4 151.5l-.1 .1M77.4 151.5h.1M77.4 150.4h.1M77.4 151.5l.1 .1M77.4 150.4l.1 .1M77.5 151.6h.1"/>
<path d="M77.5 150.5h.1M77.6 151.5l-.1 .1M77.6 150.4l-.1 .1M77.6 151.5h.1M77.6 150.4h.1M77.6 151.5l.1 .1M77.6 150.4l.1 .1M77.7 142.7l.2 .9M77.7 150.5h.1M77.8 151.6h.1M77.8 142.2l-.1 .5M77.8 151.5l.2 .1"/>
<path d="M77.8 151.5v.1M77.8 151.5h.1M78 151.6h.1M78.1 151.5l.1 .1M78.1 151.5h.1M78.1 151.5l-.1 .1M78.1 150.4l-.1 .1-.2-.1v.1M78.1 150.4h.1M78.1 150.4l.1 .1 .1-.1 .1 .1 .3-.1M78.1 151.5h-.1M78.2 151.6h.1M78.3 151.5l.1 .1"/>
<path d="M78.3 151.5l-.1 .1M78.3 151.5h.1M78.4 151.6h.1M78.5 151.5l.1 .1M78.5 151.5l-.1 .1M78.5 151.5h.1M78.5 145.7a2.47 2.47 0 0 0 3.4 0M78.5 145.8a2.47 2.47 0 0 0 3.4 0M78.5 145.7v.1M78.5 142.3l-.8 .4M78.5 145.6v.1M78.6 151.6h.1"/>
<path d="M78.7 150.4h.1M78.7 150.4l.2 .1M78.7 151.5h.1M78.7 151.5l-.1 .1M78.9 150.5h.1M78.9 150.5l.1 .9-.2 .2-.1-.1M79.7 150.5v1M79.7 151.5h-4v1.5M79.7 150.5l.3 .5-.3 .5M81.9 142.3l.8 .4M81.9 145.7v.1M81.9 145.6v.1"/>
<path d="M81.9 145.8h2.4M82.7 142.2v.5M82.7 142.7l-.2 .9M84.6 141.7v4.7M84.7 148.4a.54 .54 0 0 1-.5 .6M84.7 141.7v2.8M84.7 141.5h67.1v-.6h.8v3.6h-.4M84.7 141.7h-.4v4.7h.4M84.7 144.5v4.5h-9M84.7 144.5h13M97.7 144.5a4.5 4.5 0 0 0 .4 3.4 2.64 2.64 0 0 0 2.1 1.1M97.7 141.5v3"/>
<path d="M100.2 141.5v7.5M100.2 149h40M140.2 141.5v7.5M142.7 144.5a5.1 5.1 0 0 1-.4 3.4 2.64 2.64 0 0 1-2.1 1.1M142.7 141.5v3M142.7 144.5h7.8M150.5 141.5v3M150.5 144.5v1.5h9.7M151 141.5v.1M151 141.6l-.5 4.2 .4 .1 .5-4.2M151 141.6l.4 .1M151.4 141.5v.2"/>
<path d="M151.4 141.7l.5 4.2 .3-.1M151.7 141.5v.1M151.7 141.6l.5 4.2M151.7 141.6l-.3 .1M152.2 145.5v.3M152.2 145.5l.2 .4 .3 .1M152.2 144.5v1M152.3 140.9v3.6M152.6 141.4h2a1.73 1.73 0 0 1 2.7 0h2.1M152.6 143.9h2.3M154.2 142.5a1.75 1.75 0 0 0 1.8 1.7 1.75 1.75 0 0 0 1.7-1.7M154.5 141.4h.1"/>
<path d="M154.6 141.4l-.3 .4-.1 .7M154.6 142.4a1.34 1.34 0 0 1 1.4-1.3 1.34 1.34 0 0 1 1.3 1.3M154.6 142.4a1.34 1.34 0 0 0 1.4 1.4 1.34 1.34 0 0 0 1.3-1.4M154.6 142.4l-.4 .1M154.9 143.9a1.82 1.82 0 0 0 2.2 0M154.9 143.8v.1M155.7 149v1M155.7 150h4v3M155.7 149l-.3 .5 .3 .5M156.6 149l-.1 .2v.7l.1 .2 .1-.1M156.7 149h-.1M156.7 150l.1 .1"/>
<path d="M156.7 150h.1M156.7 148.9l-.1 .1M156.7 148.9h.1M156.7 148.9l.1 .1M156.9 149h.1M156.9 150.1h.1M157 148.9l-.1 .1M157 150l-.1 .1M157 148.9h.1M157 150h.1M157 148.9l.1 .1M157 150l.1 .1"/>
<path d="M157.1 143.8v.1M157.1 143.9h2.3M157.1 150.1l.1-.1 .1 .1M157.1 149h.1M157.1 150.1h.1M157.2 148.9l-.1 .1M157.2 148.9l.1 .1M157.2 148.9h.1M157.3 149h.1M157.3 150.1l.1-.1 .2 .1M157.3 150.1h.1M157.3 142.4l.4 .1"/>
<path d="M157.3 141.4l.4 1.1M157.4 148.9l-.1 .1M157.4 148.9l.1 .1M157.4 148.9h.1M157.4 141.4h.1M157.6 150.1v-.1l.2 .1M157.6 149h.1M157.6 150.1h.1M157.6 148.9v.1M157.6 148.9l.1 .1M157.6 148.9h.1M157.8 150.1h.1"/>
<path d="M157.8 148.9h.1M157.9 148.9l-.1 .1M157.9 148.9h.1M157.9 148.9l.1 .1 .1-.1M157.9 150l.1 .1M157.9 150h.1M157.9 150l-.1 .1M158 150.1l.1-.1 .1 .1M158 150.1h.1M158.1 148.9l.1 .1M158.1 148.9h.1M158.2 149h.1"/>
<path d="M158.2 150.1h.1M158.3 148.9l-.1 .1M158.3 150l-.1 .1M158.3 148.9h.1M158.3 150h.1M158.3 148.9l.1 .1M158.3 150l.1 .1M158.4 150.1h.1M158.5 149h-.1M158.5 148.9l-.1 .1M158.5 148.9h.1M158.5 148.9l.1 .1"/>
<path d="M158.5 150l.1 .1M158.5 150h.1M158.5 150l-.1 .1M158.7 150.1l.1-.1 .1 .1M158.7 149h.1M158.7 150.1h.1M158.8 148.9l-.1 .1M158.8 148.9l.1 .1M158.8 148.9h.1M158.9 150.1l.1-.1 .1 .1M158.9 149h.1M158.9 150.1h.1"/>
<path d="M159 148.9l-.1 .1M159 148.9l.1 .1M159 148.9h.1M159.1 149h.1M159.1 150.1l.1-.1 .1 .1M159.1 150.1h.1M159.2 148.9l-.1 .1M159.2 148.9l.1 .1M159.2 148.9h.1M159.3 150.1l.1-.1 .2 .1M159.3 149h.1M159.3 150.1h.1"/>
<path d="M159.4 148.9l-.1 .1M159.4 148.9l.1 .1M159.4 148.9h.1M159.6 150.1h.1M159.6 148.9h.1M159.6 140.9v3.6M159.7 148.9l-.1 .1M159.7 148.9h.1M159.7 148.9l.1 .1M159.7 150l.1 .1M159.7 150h.1M159.7 150l-.1 .1"/>
<path d="M159.7 145.5v3.5M159.7 145.5l-.2 .4-.3 .1M159.7 148.8h2.8M159.7 144.5v1M159.7 150.2h2.8M159.8 150.1l.1-.1 .1 .1M159.8 150.1h.1M159.9 148.9l-.1 .1M159.9 148.9l-.1 .1h-4.1M159.9 148.9l.1 .1M159.9 148.9h.1M160 149h.1"/>
<path d="M160 150.1h.1M160.1 148.9l-.1 .1M160.1 150l-.1 .1M160.1 148.9h.1M160.1 150h.1M160.1 148.9l.1 .1M160.1 150l.1 .1M160.2 140.9l.3 .1 .2 .3v1.5M160.2 140.9v5.1M160.2 140.9h-.8v3.6h.3M160.3 150.1h-.1M160.3 148.9l-.1 .1"/>
<path d="M160.3 148.9h.1M160.3 148.9l.1 .1M160.3 150l.1 .1M160.3 150h.1M160.3 150l-.1 .1M160.4 149h.1M160.5 150.1v-.1l.2 .1M160.5 150.1h.1M160.5 148.9v.1M160.5 148.9l.2 .1M160.5 148.9h.1M160.7 150.1l.1-.1 .1 .1"/>
<path d="M160.7 150.1h.1M160.7 143v2.6l-.2 .3-.3 .1M160.7 142.8v.2M160.8 148.9l-.1 .1M160.8 148.9l.1 .1M160.8 148.9h.1M160.9 149h.1M160.9 150.1l.1-.1 .1 .1M160.9 150.1h.1M161 148.9l-.1 .1M161 148.9l.1 .1M161 148.9h.1"/>
<path d="M161.1 150.1l.1-.1 .2 .1M161.1 150.1h.1M161.2 148.9l-.1 .1M161.2 148.9l.2 .1M161.2 148.9h.1M161.4 150.1h.1M161.4 148.9v.1M161.5 148.9l-.1 .1M161.5 148.9h.1M161.5 148.9l.1 .1M161.5 150l.1 .1M161.5 150h.1"/>
<path d="M161.5 150l-.1 .1M161.6 150.1h.1M161.7 148.9l-.1 .1M161.7 150l-.1 .1M161.7 148.9h.1M161.7 150h.1M161.7 148.9l.1 .1M161.7 150l.1 .1M161.8 149h.1M161.8 150.1h.1M161.9 148.9l-.1 .1M161.9 150l-.1 .1"/>
<path d="M161.9 148.9h.1M161.9 150h.1M161.9 140v.2M161.9 148.9l.1 .1M161.9 150l.1 .1M161.9 140.2v1.6h1.3v1.2h-2.5M161.9 140.2h.1M162 140v.2M162 140.2l1 1M162 149h.1M162 150.1h.1M162.1 148.9l-.1 .1"/>
<path d="M162.1 148.9h.1M162.1 148.9l.2 .1M162.1 150l.2 .1M162.1 150h.1M162.1 150l-.1 .1M162.3 150.1v-.1l.2 .1M162.3 150.1h.1M162.3 148.9v.1M162.3 148.9l.2 .1M162.3 148.9h.1M162.5 149h.1M162.5 150.1h.1"/>
<path d="M162.5 150.1v.8h1.5M162.5 148.5l.1-.1h1l.1 .5M163 149.1h.7M163 149.7h.7M163 140.9v.3M163 141.8v.2M163 141.2h1M163 142v.8h-2.3M163.7 149v.1M163.7 149h-.7v1h.7M163.7 150v.1M163.7 148.9v.2"/>
<path d="M163.7 150.1h.1M163.7 149.7v.4M163.7 149.1v.6M163.7 150.1l-.1 .5-1.1-.1M163.7 148.9v.1M164 141v.2M164 148.1v2.8M164 150.9v2.1h-93.8v-.6M164 148.1h-1.5v.9M164 141.2v6.9M165.7 141h-2.6l-1-1h-.4v2h1.3M176.2 153.5v3.5h2.5l4.1-6.3a1.75 1.75 0 0 1 1.3-.7h1.2a1.75 1.75 0 0 1 1.3 .7l4.1 6.3h2.5v-3.5"/>
<path d="M176.2 143v10.5M176.2 153.5h1M177.2 143v10.5M182 145.6v1.8M182 147.4l-4.8 6.1M189.3 145.9v1.2M189.3 147.1l2.9 6.4M192.2 145v8.5M192.2 153.5h1M193.2 145h-2.6a1.49 1.49 0 0 0-1.3 2.1M193.2 145v-7h-27.5v5h12.5v2h2.6a1.48 1.48 0 0 1 1.4 .8 1.48 1.48 0 0 1-.2 1.6M193.2 145v8.5"/>
<path d="M163.7 203.4l10.4-2.1v7.7l-10.4-1.6z"/>
<circle cx="80.2" cy="144" r="2.34"/>
<circle cx="153.6" cy="205.5" r="4"/>
<circle cx="153.6" cy="205.5" r="2.01"/>
</g>
<path d="M153.6 200.6v9.6M178.7 205.4h-29.9" fill="none" stroke="#000" stroke-width=".2" stroke-dasharray="6.3 1.3 1.3 1.3" stroke-dashoffset="3.5"/>
<g fill="none" stroke="#000" stroke-width=".35">
<path d="M192.4 159.9v51M239.4 159.9v25M274.4 159.9h-130v51M192.4 168.9h47M192.4 177.9h47M144.4 184.9h130M144.4 192.9h48M192.4 193.9h82M207.4 193.9v9M262.4 193.9v9M192.4 202.9h82M217.4 202.9v8"/>
<path d="M252.4 202.9v8"/>
</g>
<path d="M5 5h269.4v205.9h-269.4z" fill="none" stroke="#000" stroke-width=".5"/>
<path d="M64.5 118.3h1l-.5 3.3zM60.6 121.2l2.9 1.8-3.3-.8z" fill="#000"/>
<g font-size="4.9">
<text x="50.2" y="163.4">CROSS SECTION - TOP</text>
<text x="63" y="169.4">SCALE 1 : 2</text>
<text x="247.8" y="178.6">MTE322</text>
</g>
<g font-size="4.2">
<text x="243.9" y="167.6">University of</text>
<text x="247.1" y="172.8">Waterloo</text>
</g>
<g font-size="3.5">
<text x="63.1" y="95.1">10</text>
<text x="29.6" y="110.8">13</text>
<text x="197.9" y="175.6">Alexander Jones</text>
<text x="205.9" y="182.6">2022-12-02</text>
<text x="209.3" y="192">Table top spindle ass'y, base model</text>
</g>
<g font-size="3.2">
<text x="7.2" y="8">ITEM</text>
<text x="7.6" y="11.2">NO.</text>
<text x="20.2" y="9.6">PART NUMBER</text>
<text x="72.9" y="9.6">DESCRIPTION</text>
<text x="122.2" y="9.6">QTY.</text>
<text x="142.3" y="8">ITEM</text>
<text x="142.6" y="11.2">NO.</text>
<text x="155.2" y="9.6">PART NUMBER</text>
<text x="207.9" y="9.6">DESCRIPTION</text>
<text x="257.2" y="9.6">QTY.</text>
<text x="9.7" y="15.8">1</text>
<text x="24.8" y="15.8">PR2-001</text>
<text x="76.8" y="15.8">Housing</text>
<text x="124.7" y="15.8">1</text>
<text x="143.9" y="15.9">12</text>
<text x="159.9" y="15.9">PR2-022</text>
<text x="194.1" y="15.9">Alloy Steel Cup-Point Set Screw</text>
<text x="259.8" y="15.9">1</text>
<text x="9.7" y="22.5">2</text>
<text x="24.8" y="22.5">PR2-002</text>
<text x="79" y="22.5">Shaft</text>
<text x="124.7" y="22.5">1</text>
<text x="143.9" y="22.5">13</text>
<text x="159.9" y="22.5">PR2-023</text>
<text x="184.1" y="22.5">M2.5x0.45 Stainless Steel Socket Head Screw</text>
<text x="259.8" y="22.5">2</text>
<text x="9.7" y="28.5">3</text>
<text x="24.8" y="28.5">PR2-003</text>
<text x="78.4" y="28.5">Pulley</text>
<text x="124.7" y="28.5">1</text>
<text x="143.9" y="28.5">14</text>
<text x="160.8" y="28.5">6008ZZ</text>
<text x="196.5" y="28.5">Deep-groove ball bearing B</text>
<text x="259.8" y="28.5">1</text>
<text x="9.7" y="34.8">4</text>
<text x="24.8" y="34.8">PR2-004</text>
<text x="73.5" y="34.8">Pulley cover</text>
<text x="124.7" y="34.8">1</text>
<text x="143.9" y="34.8">15</text>
<text x="160.8" y="34.8">6208ZZ</text>
<text x="196.2" y="34.8">Deep-groove ball bearing A</text>
<text x="259.8" y="34.8">1</text>
<text x="9.7" y="41.1">5</text>
<text x="24.8" y="41.1">PR2-005</text>
<text x="52.2" y="41.1">Rounded machine key (McMaster Carr)</text>
<text x="124.7" y="41.1">1</text>
<text x="143.9" y="41.5">16</text>
<text x="157.6" y="41.5">91292A016</text>
<text x="188.4" y="41.5">18-8 Stainless Steel Socket Head Screw</text>
<text x="259.8" y="41.5">8</text>
<text x="9.7" y="47.8">6</text>
<text x="24.8" y="47.8">PR2-005</text>
<text x="74.4" y="47.8">Tool holder</text>
<text x="124.7" y="47.8">1</text>
<text x="143.9" y="47.8">17</text>
<text x="157.6" y="47.8">91292A010</text>
<text x="188.4" y="47.8">18-8 Stainless Steel Socket Head Screw</text>
<text x="259.8" y="47.8">2</text>
<text x="143.8" y="53.8">18</text>
<text x="157.9" y="53.8">94065K162</text>
<text x="202.1" y="53.8">Belleville Disc Springs</text>
<text x="259.8" y="53.8">2</text>
<text x="9.7" y="54.1">7</text>
<text x="24.8" y="54.1">PR2-006</text>
<text x="78.3" y="54.1">Collet</text>
<text x="124.7" y="54.1">1</text>
<text x="9.7" y="60.1">8</text>
<text x="24.8" y="60.1">PR2-007</text>
<text x="74.6" y="60.1">Clamp nut</text>
<text x="124.7" y="60.1">1</text>
<text x="143.8" y="60.1">19</text>
<text x="157.8" y="60.1">Inside Seal</text>
<text x="193" y="60.1">Inner labyrinth seal for bearing A</text>
<text x="259.8" y="60.1">1</text>
<text x="9.7" y="66.7">9</text>
<text x="24.8" y="66.7">PR2-008</text>
<text x="77" y="66.7">End mill</text>
<text x="124.7" y="66.7">1</text>
<text x="143.8" y="66.5">20</text>
<text x="156.2" y="66.5">Outside Seal</text>
<text x="192.4" y="66.5">Outer labyrinth seal for bearing A</text>
<text x="259.8" y="66.5">1</text>
<text x="8.8" y="72.8">10</text>
<text x="24.8" y="72.8">PR2-009</text>
<text x="72.9" y="72.8">Driving block</text>
<text x="124.7" y="72.8">2</text>
<text x="143.8" y="72.8">21</text>
<text x="159.7" y="72.8">B_Inside</text>
<text x="193.3" y="72.8">Inner labyrinth seal for bearing B</text>
<text x="259.8" y="72.8">1</text>
<text x="8.8" y="79.4">11</text>
<text x="24.8" y="79.4">PR2-021</text>
<text x="51.2" y="79.4">M5x0.8 Stainless Steel Socket Head Screw</text>
<text x="124.7" y="79.4">4</text>
<text x="143.8" y="79.1">22</text>
<text x="158.2" y="79.1">B_Outside</text>
<text x="192.7" y="79.1">Outer labyrinth seal for bearing B</text>
<text x="259.8" y="79.1">1</text>
<text x="152.3" y="164.1">ALL DIMENSIONS ARE</text>
<text x="151.3" y="168.2">IN MILLIMETERS UNLESS</text>
<text x="152" y="172.4">OTHERWISE SPECIFIED</text>
<text x="148.9" y="178.6">LINEAR TOLERANCE</text>
<text x="182.5" y="178.6">0.15</text>
<text x="146.6" y="182.6">ANGULAR TOLERANCE</text>
<text x="185" y="182.6">0.1</text>
<text x="193.8" y="182.6">DATE:</text>
<text x="152.2" y="190">DO NOT SCALE PRINT</text>
<text x="148.3" y="198.5">THIRD ANGLE PROJECTION</text>
<text x="196.1" y="200.9">Letter</text>
<text x="193.1" y="208.1">SCALE: 1:2</text>
<text x="219.3" y="208.1">WEIGHT:</text>
<text x="253.6" y="208.1">SHEET 2 / 2</text>
</g>
<text font-size="3" x="14" y="213.5">SOLIDWORKS Educational Product. For Instructional Use Only.</text>
<g font-size="2.8">
<text x="194.1" y="162.5">Approved by</text>
<text x="194.1" y="171.5">Created by</text>
<text x="194.1" y="188.1">Description</text>
<text x="194.1" y="196.7">SIZE</text>
<text x="208.8" y="196.7">PART NO</text>
<text x="265.6" y="196.7">REV</text>
</g>
</svg>
